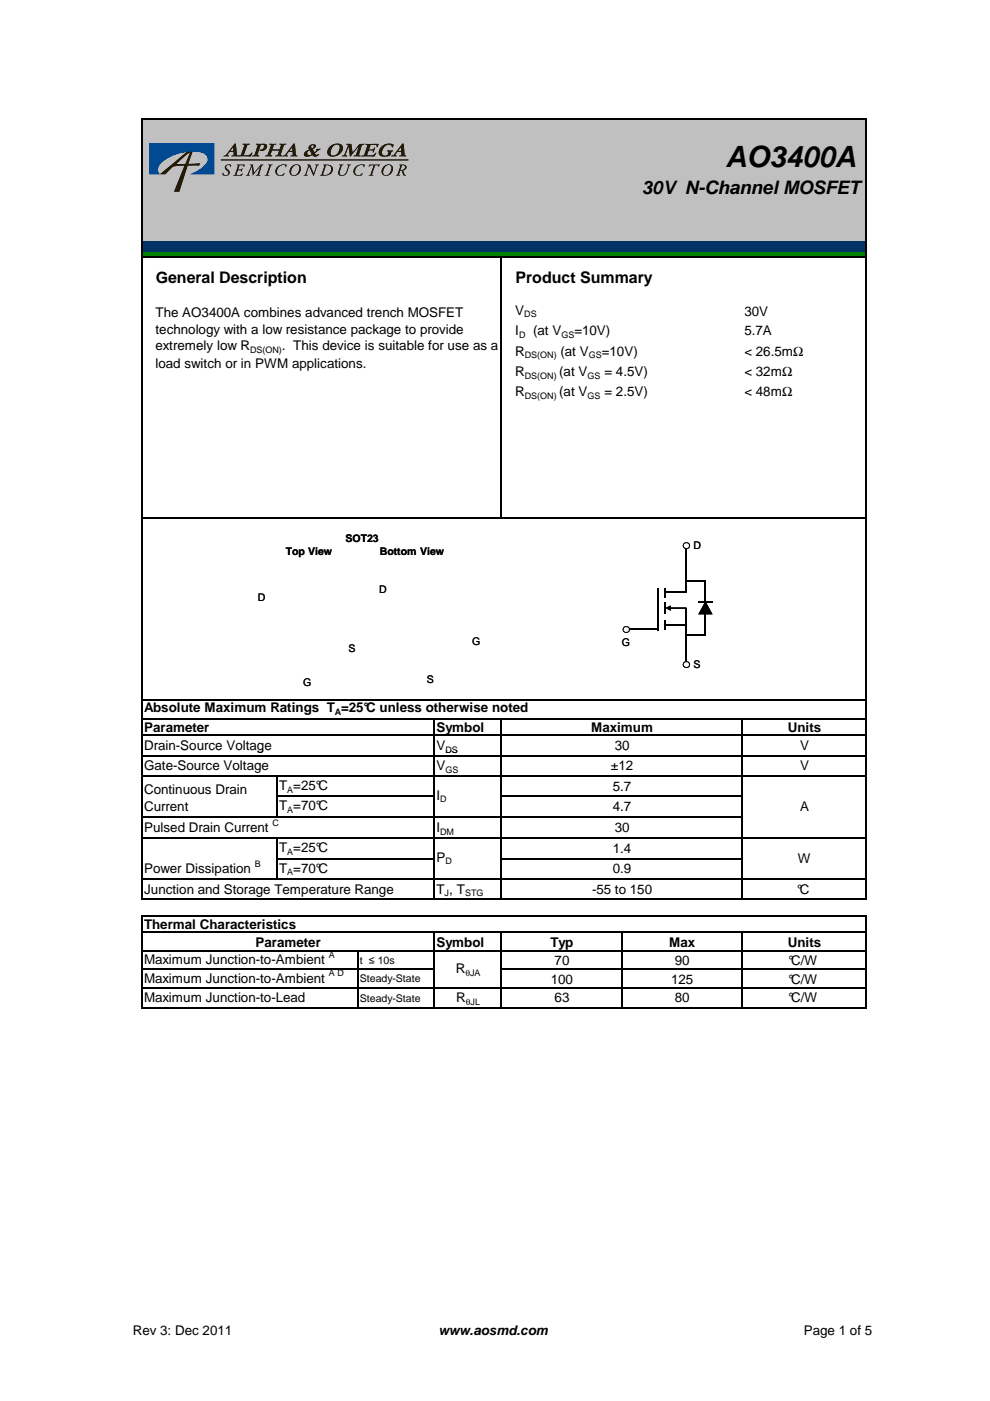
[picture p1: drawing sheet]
<svg xmlns="http://www.w3.org/2000/svg" width="210mm" height="297mm" viewBox="0 0 210 297" stroke-linecap="round" stroke-linejoin="round" font-family="sans-serif">
<path d="M30.1 25.3h153.6v25.8h-153.6z" fill="#c0c0c0"/>
<path d="M30.1 51.1h153.6v2.3h-153.6z" fill="#003365"/>
<path d="M30.1 53.3h153.6v1.3h-153.6z" fill="#008000"/>
<g fill="none" stroke="#000" stroke-width=".25">
<path d="M30 25v135.1M30.1 25.1h153.7M183.6 25.3v134.8M30.1 54.6h153.7M106.3 54.7v55.3M30.1 109.9h153.7M139.5 124.6v9.1M141.1 125.6h4.4M148 127.7h3.1M149.6 130.2v4.5h-4.1M149.6 123.1v4.6M30.1 148.5h153.7"/>
<path d="M30.1 152.4h153.7M30.1 155.9h153.7M92 152.5v7.6M106.3 152.5v7.6M157.3 152.5v7.6"/>
</g>
<path d="M145.5 116.1v9.5M133.4 133.5h6.1M141.1 132.4h4.4M145.5 128.9v11.6M145.5 123.1h4.1" fill="none" stroke="#000" stroke-width=".3"/>
<path d="M141.1 124.6v2.1M141.1 127.7v2.5M141.1 131.4v2.1" fill="none" stroke="#000" stroke-width=".42"/>
<g fill="#000">
<path d="M141.9 128.8h3.6v.3h-3.6zM141.1 128.9l1.1-.5v1.1z"/>
<path d="M149.6 127.5l1.5 2.8h-3.1zM149.5 127.7h.1l-1.3 2.5-.1-.2h2.7l-.1 .2z"/>
</g>
<path d="M149.6 127.7l1.3 2.5h-2.7z" fill="#000"/>
<circle cx="145.5" cy="115.7" r=".66" fill="#fff"/>
<path d="M144.7 115.7a.8 .8 0 0 1 1.6 0 .8 .8 0 0 1-1.6 0zM145 115.7a.53 .53 0 0 0 1 0 .53 .53 0 0 0-1 0z" fill="#000"/>
<circle cx="132.8" cy="133.5" r=".64" fill="#fff"/>
<path d="M132 133.5a.75 .75 0 0 1 1.5 0 .75 .75 0 0 1-1.5 0zM132.2 133.5a.55 .55 0 0 0 1.1 0 .55 .55 0 0 0-1.1 0z" fill="#000"/>
<circle cx="145.5" cy="140.9" r=".66" fill="#fff"/>
<path d="M144.7 140.9a.75 .75 0 0 1 1.5 0 .75 .75 0 0 1-1.5 0zM145 140.9a.53 .53 0 0 0 1 0 .53 .53 0 0 0-1 0z" fill="#000"/>
<g fill="#251a05">
<path d="M51.5 30.5h1.5l-.1 .1-.5 .2-.7 2.1a1.63 1.63 0 0 0 1.8-.5v.1a.59 .59 0 0 1-.5 .7l-2.5-.1 .1-.1 .5-.2 .7-2-.4-.2z"/>
<path d="M54.3 30.5h1.3a.72 .72 0 0 1 1 .3 .72 .72 0 0 1-.4 1 .74 .74 0 0 1-1.1 0l.1-.1a.62 .62 0 0 0 .6-.3 .62 .62 0 0 0-.1-.7l-.4 .1-.7 1.9-.1 .2 .5 .1-.1 .1-1.4 .1 .4-.3 .4-.9 .3-1.2-.3-.2z"/>
<path d="M57.1 30.5h1.5l-.1 .1-.4 .1-.3 1h.9h.6l.3-1-.4-.1 .1-.1h1.4l-.5 .2-.1 .3-.6 1.9 .3 .1v.1l-1.4-.1a.75 .75 0 0 0 .7-.8l.1-.3h-1.5l-.4 1 .4 .1v.1h-1.5l.5-.2 .2-.5 .6-1.7-.4-.1z"/>
<path d="M73.5 30.5h1l.3 1.8 1-1.3a1.21 1.21 0 0 1 1.4-.5l-.5 .4-.6 2 .4 .1-.1 .2-1.4-.1v-.1a.69 .69 0 0 0 .7-.8l.4-1.2-1.8 2.2h-.1l-.3-2.1-.6 1.7 .3 .2v.2h-1.1l.5-.4 .7-1.7 .1-.3-.4-.1z"/>
<path d="M77.5 30.5h2.7l-.1 .7-.2-.1a.52 .52 0 0 0-.3-.4 .52 .52 0 0 0-.5 0h-.5l-.3 1a.81 .81 0 0 0 1.1-.4h.1l-.3 1h-.2l.1-.3a.66 .66 0 0 0-1-.1l-.3 .9a1.61 1.61 0 0 0 2-.4v.1a.86 .86 0 0 1-1.3 .6l-1.9 .1v-.2a.46 .46 0 0 0 .7-.4l.6-1.9h-.4z"/>
<path d="M80.9 31.1a1.99 1.99 0 0 1 2.5-.3l-.2 .4a1 1 0 0 0-1-.6 1 1 0 0 0-.9 .8 .98 .98 0 0 0 .1 1.6 .68 .68 0 0 0 .8-.2 .68 .68 0 0 0 .1-.7l-.2-.1v-.1h1.3l-.3 .2a1.24 1.24 0 0 1-1.6 1.1 1.01 1.01 0 0 1-1.2-.5 1.01 1.01 0 0 1 .3-1.2z"/>
<path d="M47.9 35l.6-.1 .5 .1-.2 .4-.1-.4h-.5a.63 .63 0 0 0 .3 1.1 .81 .81 0 0 1-.2 1.1 .81 .81 0 0 1-1.1-.2l.1-.4a.54 .54 0 0 0 .7 .5 .54 .54 0 0 0 .2-.8l-.1-.2a.67 .67 0 0 1-.2-1.1z"/>
<path d="M50.2 34.9h1.7l-.2 .5a.58 .58 0 0 0-.9-.3l-.3 .8a.7 .7 0 0 0 .9-.2l-.2 .7a.44 .44 0 0 0-.4-.4 .44 .44 0 0 0-.4 .2l-.2 .8a1.17 1.17 0 0 0 1.3-.2l-.1 .1a.88 .88 0 0 1-1 .3h-1l.3-.1 .2-.4 .5-1.5z"/>
<path d="M53 34.9h.7l.1 1.8 1.1-1.3a.7 .7 0 0 1 1-.5l-.4 .3-.5 1.4-.1 .4 .3 .2h-1l.4-.2 .6-1.7-1.6 1.9-.2-1.9-.7 1.6 .3 .3h-.9l.1-.1a3.1 3.1 0 0 0 1.1-1.9z"/>
<path d="M56.9 34.9h.9l-.4 .3-.5 1.5-.1 .4 .3 .1h-1l.4-.2 .5-1.6 .1-.3z"/>
<path d="M58.9 35.3l.6-.3 1-.1 .3 .1-.2 .5a.76 .76 0 0 0-.7-.6 .76 .76 0 0 0-.7 .5l-.3 .4a.86 .86 0 0 0 .2 1.3 .86 .86 0 0 0 1.2-.4 .89 .89 0 0 1-1.4 .5 1.12 1.12 0 0 1 0-1.9z"/>
<path d="M65.1 34.9h.7l.7 1.8 .6-1.6-.3-.2h.8l-.3 .3-.8 2.1-1-2.1-.5 1.8 .2 .2h-.8l.3-.2 .3-.6 .4-1.3z"/>
<path d="M71.9 34.9h.9l-.4 .3-.4 1.7a.87 .87 0 0 0 1 .2 .87 .87 0 0 0 .5-.8l.3-1.2-.2-.2h.8a.77 .77 0 0 0-.6 .9 1.39 1.39 0 0 1-1.7 1.4 .62 .62 0 0 1-.3-.9l.3-1.1z"/>
<path d="M75.5 35.3l.5-.3 1-.1 .4 .1-.3 .5a.76 .76 0 0 0-.6-.6 .76 .76 0 0 0-.8 .5l-.3 .4a.86 .86 0 0 0 .2 1.3 .86 .86 0 0 0 1.3-.4 .89 .89 0 0 1-1.5 .5 1.12 1.12 0 0 1 .1-1.9z"/>
<path d="M78.4 34.8l2.1 .1-.2 .5-.2-.4h-.6l-.6 2 .2 .2h-.9l.4-.2 .6-2-.6 .1-.4 .2z"/>
<path d="M49.7 30.4h.3l.2 2a.4 .4 0 0 0 .3 .6v.2h-1.4l.5-.3-.1-.7h-.8l-.5 .6 .3 .2v.1l-1.1 .1 .6-.4zM49.4 31.2l-.6 .8h.7z"/>
<path d="M62.3 30.4h.2l.2 2a.4 .4 0 0 0 .4 .6l-.1 .2h-1.4l.5-.3-.1-.7h-.8l-.5 .6 .4 .2-.1 .1-1.1 .1 .6-.4zM61.9 31.2l-.6 .8h.7z"/>
<path d="M65.7 30.8l.5-.2a.51 .51 0 0 1 .8 .3 .51 .51 0 0 1-.6 .6l-.1 .1 .4 .7a.44 .44 0 0 0 .3-.7l1-.1-1.2 1a.5 .5 0 0 0 .8 .2 .81 .81 0 0 1-1.4 .2 1.31 1.31 0 0 1-1.8 0 1.26 1.26 0 0 1 1.2-1.2 .58 .58 0 0 1 .1-.9zM65.3 32a.48 .48 0 0 0 0 .8 .48 .48 0 0 0 .8-.2l-.5-.7zM66 30.9a.29 .29 0 0 0 .1 .5 .29 .29 0 0 0 .4-.3 .27 .27 0 0 0-.1-.4 .27 .27 0 0 0-.4 .2z"/>
<path d="M70 31.1l.9-.6a1.18 1.18 0 0 1 1.3 .1 1.18 1.18 0 0 1 .4 1.2 1.91 1.91 0 0 1-3.1 .9 1.58 1.58 0 0 1 .5-1.6zM70.7 30.9a1.63 1.63 0 0 0-.4 2 1.52 1.52 0 0 0 1.6-2.1l-.5-.2z"/>
<path d="M85.3 30.4h.3l.1 2a.4 .4 0 0 0 .4 .6v.2h-1.5l.5-.3v-.7h-.9l-.4 .6 .3 .2v.1l-1.1 .1 .5-.4zM85 31.2l-.6 .8h.7z"/>
<path d="M61.7 35.4a1.21 1.21 0 0 1 2 0 1.42 1.42 0 0 1-.5 1.5 1.42 1.42 0 0 1-1.6 .1 1.24 1.24 0 0 1 .1-1.6zM62.3 35.2l-.4 .5a.85 .85 0 0 0-.2 .9 .85 .85 0 0 0 .6 .6 1.46 1.46 0 0 0 1-2.1l-.4-.1z"/>
<path d="M68.5 34.9h.4a1.17 1.17 0 0 1 1.6 1.3 2.24 2.24 0 0 1-2.5 1h-.2l.4-.2 .5-1.7 .1-.2zM69.1 35l-.6 2a1.2 1.2 0 0 0 1.4-.3 1.2 1.2 0 0 0 .1-1.5z"/>
<path d="M81.2 35.4a1.21 1.21 0 0 1 2.1 0 1.42 1.42 0 0 1-.5 1.5 1.42 1.42 0 0 1-1.7 .1 1.24 1.24 0 0 1 .1-1.6zM81.8 35.2l-.4 .5a.85 .85 0 0 0-.2 .9 .85 .85 0 0 0 .6 .6 1.46 1.46 0 0 0 1.1-2.1l-.5-.1z"/>
<path d="M84.7 34.9a1.15 1.15 0 0 1 1.5 .6l-.2 .4-.5 .3a1.1 1.1 0 0 0 .6 1h-.5l-.5-1-.3 .1-.2 .7 .2 .2h-.8l.3-.2 .5-1.6 .1-.3zM85.3 35l-.4 .9 .2 .2a.55 .55 0 0 0 .7-.4 .55 .55 0 0 0-.4-.7z"/>
<path d="M33.9 36.9h1.2a3.8 3.8 0 0 1 2.3-1.7l1.7-.1-2.2 5.5h1.1l1.8-5.5h2.4l.2-.5-2.5 .2 1-2.8-1.4 .2zM37.4 34.7l2.2-2 .7-.3-1 2.4h-1.5z"/>
</g>
<path d="M46.8 33.9h39.8" fill="none" stroke="#251a05" stroke-width=".21"/>
<path d="M31.7 30.4h13.8v6.5h-5.2a5.4 5.4 0 0 0 3.8-3.1 1.58 1.58 0 0 0-1.4-1.5 10.1 10.1 0 0 0-8.8 2.5 1.46 1.46 0 0 0 0 2.1h-2.2z" fill="#014990"/>
<path d="M106.3 168.9h51v4.3h-51z" fill="#fff"/>
<g fill="none" stroke="#000" stroke-width=".25">
<path d="M139.5 124.6v9.1M141.1 125.6h4.4M148 127.7h3.1M149.6 130.2v4.5h-4.1M149.6 123.1v4.6M30 155.8v35M30.1 155.9h153.7M92 156v34.8M106.3 156v34.8M157.3 156v34.8M183.6 156v34.8M30.1 160.2h153.7"/>
<path d="M30.1 164.5h153.7M30.1 173.2h127.3M30.1 177.7h153.7M58.6 164.7v8.6M58.6 177.8v8.7M58.8 168.9h33.3M106.4 168.9h51M30 194.1v19.7M30.1 186.4h153.7M30.1 190.7h153.7M30.1 194.2h153.7M30.1 197.7h153.7"/>
<path d="M58.8 182h33.3M92 197.8v16M106.3 197.8v16M106.4 182h51M131.8 197.8v16M157.3 197.8v16M183.6 194.3v19.5M30.1 205.5h62M30.1 201.6h153.7M30.1 209.4h153.7M30.1 213.7h153.7M75.9 201.7v12.1"/>
<path d="M106.4 205.5h77.4"/>
</g>
<path d="M145.5 116.1v9.5M133.4 133.5h6.1M141.1 132.4h4.4M145.5 128.9v11.6M145.5 123.1h4.1" fill="none" stroke="#000" stroke-width=".3"/>
<path d="M141.1 124.6v2.1M141.1 127.7v2.5M141.1 131.4v2.1" fill="none" stroke="#000" stroke-width=".42"/>
<g fill="#000">
<path d="M141.9 128.8h3.6v.3h-3.6zM141.1 128.9l1.1-.5v1.1z"/>
<path d="M149.6 127.5l1.5 2.8h-3.1zM149.5 127.7h.1l-1.3 2.5-.1-.2h2.7l-.1 .2z"/>
</g>
<path d="M149.6 127.7l1.3 2.5h-2.7z" fill="#000"/>
<circle cx="145.5" cy="115.7" r=".66" fill="#fff"/>
<path d="M144.7 115.7a.8 .8 0 0 1 1.6 0 .8 .8 0 0 1-1.6 0zM145 115.7a.53 .53 0 0 0 1 0 .53 .53 0 0 0-1 0z" fill="#000"/>
<circle cx="132.8" cy="133.5" r=".64" fill="#fff"/>
<path d="M132 133.5a.75 .75 0 0 1 1.5 0 .75 .75 0 0 1-1.5 0zM132.2 133.5a.55 .55 0 0 0 1.1 0 .55 .55 0 0 0-1.1 0z" fill="#000"/>
<circle cx="145.5" cy="140.9" r=".66" fill="#fff"/>
<path d="M144.7 140.9a.75 .75 0 0 1 1.5 0 .75 .75 0 0 1-1.5 0zM145 140.9a.53 .53 0 0 0 1 0 .53 .53 0 0 0-1 0z" fill="#000"/>
<g fill="#251a05">
<path d="M51.5 30.5h1.5l-.1 .1-.5 .2-.7 2.1a1.63 1.63 0 0 0 1.8-.5v.1a.59 .59 0 0 1-.5 .7l-2.5-.1 .1-.1 .5-.2 .7-2-.4-.2z"/>
<path d="M54.3 30.5h1.3a.72 .72 0 0 1 1 .3 .72 .72 0 0 1-.4 1 .74 .74 0 0 1-1.1 0l.1-.1a.62 .62 0 0 0 .6-.3 .62 .62 0 0 0-.1-.7l-.4 .1-.7 1.9-.1 .2 .5 .1-.1 .1-1.4 .1 .4-.3 .4-.9 .3-1.2-.3-.2z"/>
<path d="M57.1 30.5h1.5l-.1 .1-.4 .1-.3 1h.9h.6l.3-1-.4-.1 .1-.1h1.4l-.5 .2-.1 .3-.6 1.9 .3 .1v.1l-1.4-.1a.75 .75 0 0 0 .7-.8l.1-.3h-1.5l-.4 1 .4 .1v.1h-1.5l.5-.2 .2-.5 .6-1.7-.4-.1z"/>
<path d="M73.5 30.5h1l.3 1.8 1-1.3a1.21 1.21 0 0 1 1.4-.5l-.5 .4-.6 2 .4 .1-.1 .2-1.4-.1v-.1a.69 .69 0 0 0 .7-.8l.4-1.2-1.8 2.2h-.1l-.3-2.1-.6 1.7 .3 .2v.2h-1.1l.5-.4 .7-1.7 .1-.3-.4-.1z"/>
<path d="M77.5 30.5h2.7l-.1 .7-.2-.1a.52 .52 0 0 0-.3-.4 .52 .52 0 0 0-.5 0h-.5l-.3 1a.81 .81 0 0 0 1.1-.4h.1l-.3 1h-.2l.1-.3a.66 .66 0 0 0-1-.1l-.3 .9a1.61 1.61 0 0 0 2-.4v.1a.86 .86 0 0 1-1.3 .6l-1.9 .1v-.2a.46 .46 0 0 0 .7-.4l.6-1.9h-.4z"/>
<path d="M80.9 31.1a1.99 1.99 0 0 1 2.5-.3l-.2 .4a1 1 0 0 0-1-.6 1 1 0 0 0-.9 .8 .98 .98 0 0 0 .1 1.6 .68 .68 0 0 0 .8-.2 .68 .68 0 0 0 .1-.7l-.2-.1v-.1h1.3l-.3 .2a1.24 1.24 0 0 1-1.6 1.1 1.01 1.01 0 0 1-1.2-.5 1.01 1.01 0 0 1 .3-1.2z"/>
<path d="M47.9 35l.6-.1 .5 .1-.2 .4-.1-.4h-.5a.63 .63 0 0 0 .3 1.1 .81 .81 0 0 1-.2 1.1 .81 .81 0 0 1-1.1-.2l.1-.4a.54 .54 0 0 0 .7 .5 .54 .54 0 0 0 .2-.8l-.1-.2a.67 .67 0 0 1-.2-1.1z"/>
<path d="M50.2 34.9h1.7l-.2 .5a.58 .58 0 0 0-.9-.3l-.3 .8a.7 .7 0 0 0 .9-.2l-.2 .7a.44 .44 0 0 0-.4-.4 .44 .44 0 0 0-.4 .2l-.2 .8a1.17 1.17 0 0 0 1.3-.2l-.1 .1a.88 .88 0 0 1-1 .3h-1l.3-.1 .2-.4 .5-1.5z"/>
<path d="M53 34.9h.7l.1 1.8 1.1-1.3a.7 .7 0 0 1 1-.5l-.4 .3-.5 1.4-.1 .4 .3 .2h-1l.4-.2 .6-1.7-1.6 1.9-.2-1.9-.7 1.6 .3 .3h-.9l.1-.1a3.1 3.1 0 0 0 1.1-1.9z"/>
<path d="M56.9 34.9h.9l-.4 .3-.5 1.5-.1 .4 .3 .1h-1l.4-.2 .5-1.6 .1-.3z"/>
<path d="M58.9 35.3l.6-.3 1-.1 .3 .1-.2 .5a.76 .76 0 0 0-.7-.6 .76 .76 0 0 0-.7 .5l-.3 .4a.86 .86 0 0 0 .2 1.3 .86 .86 0 0 0 1.2-.4 .89 .89 0 0 1-1.4 .5 1.12 1.12 0 0 1 0-1.9z"/>
<path d="M65.1 34.9h.7l.7 1.8 .6-1.6-.3-.2h.8l-.3 .3-.8 2.1-1-2.1-.5 1.8 .2 .2h-.8l.3-.2 .3-.6 .4-1.3z"/>
<path d="M71.9 34.9h.9l-.4 .3-.4 1.7a.87 .87 0 0 0 1 .2 .87 .87 0 0 0 .5-.8l.3-1.2-.2-.2h.8a.77 .77 0 0 0-.6 .9 1.39 1.39 0 0 1-1.7 1.4 .62 .62 0 0 1-.3-.9l.3-1.1z"/>
<path d="M75.5 35.3l.5-.3 1-.1 .4 .1-.3 .5a.76 .76 0 0 0-.6-.6 .76 .76 0 0 0-.8 .5l-.3 .4a.86 .86 0 0 0 .2 1.3 .86 .86 0 0 0 1.3-.4 .89 .89 0 0 1-1.5 .5 1.12 1.12 0 0 1 .1-1.9z"/>
<path d="M78.4 34.8l2.1 .1-.2 .5-.2-.4h-.6l-.6 2 .2 .2h-.9l.4-.2 .6-2-.6 .1-.4 .2z"/>
<path d="M49.7 30.4h.3l.2 2a.4 .4 0 0 0 .3 .6v.2h-1.4l.5-.3-.1-.7h-.8l-.5 .6 .3 .2v.1l-1.1 .1 .6-.4zM49.4 31.2l-.6 .8h.7z"/>
<path d="M62.3 30.4h.2l.2 2a.4 .4 0 0 0 .4 .6l-.1 .2h-1.4l.5-.3-.1-.7h-.8l-.5 .6 .4 .2-.1 .1-1.1 .1 .6-.4zM61.9 31.2l-.6 .8h.7z"/>
<path d="M65.7 30.8l.5-.2a.51 .51 0 0 1 .8 .3 .51 .51 0 0 1-.6 .6l-.1 .1 .4 .7a.44 .44 0 0 0 .3-.7l1-.1-1.2 1a.5 .5 0 0 0 .8 .2 .81 .81 0 0 1-1.4 .2 1.31 1.31 0 0 1-1.8 0 1.26 1.26 0 0 1 1.2-1.2 .58 .58 0 0 1 .1-.9zM65.3 32a.48 .48 0 0 0 0 .8 .48 .48 0 0 0 .8-.2l-.5-.7zM66 30.9a.29 .29 0 0 0 .1 .5 .29 .29 0 0 0 .4-.3 .27 .27 0 0 0-.1-.4 .27 .27 0 0 0-.4 .2z"/>
<path d="M70 31.1l.9-.6a1.18 1.18 0 0 1 1.3 .1 1.18 1.18 0 0 1 .4 1.2 1.91 1.91 0 0 1-3.1 .9 1.58 1.58 0 0 1 .5-1.6zM70.7 30.9a1.63 1.63 0 0 0-.4 2 1.52 1.52 0 0 0 1.6-2.1l-.5-.2z"/>
<path d="M85.3 30.4h.3l.1 2a.4 .4 0 0 0 .4 .6v.2h-1.5l.5-.3v-.7h-.9l-.4 .6 .3 .2v.1l-1.1 .1 .5-.4zM85 31.2l-.6 .8h.7z"/>
<path d="M61.7 35.4a1.21 1.21 0 0 1 2 0 1.42 1.42 0 0 1-.5 1.5 1.42 1.42 0 0 1-1.6 .1 1.24 1.24 0 0 1 .1-1.6zM62.3 35.2l-.4 .5a.85 .85 0 0 0-.2 .9 .85 .85 0 0 0 .6 .6 1.46 1.46 0 0 0 1-2.1l-.4-.1z"/>
<path d="M68.5 34.9h.4a1.17 1.17 0 0 1 1.6 1.3 2.24 2.24 0 0 1-2.5 1h-.2l.4-.2 .5-1.7 .1-.2zM69.1 35l-.6 2a1.2 1.2 0 0 0 1.4-.3 1.2 1.2 0 0 0 .1-1.5z"/>
<path d="M81.2 35.4a1.21 1.21 0 0 1 2.1 0 1.42 1.42 0 0 1-.5 1.5 1.42 1.42 0 0 1-1.7 .1 1.24 1.24 0 0 1 .1-1.6zM81.8 35.2l-.4 .5a.85 .85 0 0 0-.2 .9 .85 .85 0 0 0 .6 .6 1.46 1.46 0 0 0 1.1-2.1l-.5-.1z"/>
<path d="M84.7 34.9a1.15 1.15 0 0 1 1.5 .6l-.2 .4-.5 .3a1.1 1.1 0 0 0 .6 1h-.5l-.5-1-.3 .1-.2 .7 .2 .2h-.8l.3-.2 .5-1.6 .1-.3zM85.3 35l-.4 .9 .2 .2a.55 .55 0 0 0 .7-.4 .55 .55 0 0 0-.4-.7z"/>
<path d="M33.9 36.9h1.2a3.8 3.8 0 0 1 2.3-1.7l1.7-.1-2.2 5.5h1.1l1.8-5.5h2.4l.2-.5-2.5 .2 1-2.8-1.4 .2zM37.4 34.7l2.2-2 .7-.3-1 2.4h-1.5z"/>
</g>
<path d="M46.8 33.9h39.8" fill="none" stroke="#251a05" stroke-width=".21"/>
<path d="M31.7 30.4h13.8v6.5h-5.2a5.4 5.4 0 0 0 3.8-3.1 1.58 1.58 0 0 0-1.4-1.5 10.1 10.1 0 0 0-8.8 2.5 1.46 1.46 0 0 0 0 2.1h-2.2z" fill="#014990"/>
<text font-size="6.2" x="153.8" y="35.4">AO3400A</text>
<text font-size="3.9" x="136.1" y="41.2">30V N-Channel MOSFET</text>
<g font-size="3.4">
<text x="33" y="59.9">General Description</text>
<text x="109.3" y="59.9">Product Summary</text>
</g>
<g font-size="2.8">
<text x="33" y="67.2">The AO3400A combines advanced trench MOSFET</text>
<text x="33" y="70.7">technology with a low resistance package to provide</text>
<text x="109.3" y="66.8">V</text>
<text x="109.3" y="71.1">I</text>
<text x="113" y="71.1">(at V</text>
<text x="121.8" y="71.1">=10V)</text>
<text x="157.8" y="67">30V</text>
<text x="157.8" y="71.1">5.7A</text>
<text x="33" y="74.3">extremely low R</text>
<text x="59.8" y="74.3">. This device is suitable for use as a</text>
<text x="109.3" y="75.4">R</text>
<text x="118.8" y="75.4">(at V</text>
<text x="127.6" y="75.4">=10V)</text>
<text x="157.8" y="75.4">&lt; 26.5mΩ</text>
<text x="33" y="78.1">load switch or in PWM applications.</text>
<text x="109.3" y="79.7">R</text>
<text x="118.6" y="79.7">(at V</text>
<text x="128.1" y="79.7">= 4.5V)</text>
<text x="157.8" y="79.7">&lt; 32mΩ</text>
<text x="109.3" y="84">R</text>
<text x="118.6" y="84">(at V</text>
<text x="128.1" y="84">= 2.5V)</text>
<text x="157.8" y="84">&lt; 48mΩ</text>
<text x="30.6" y="151">Absolute Maximum Ratings T =25°C unless otherwise noted</text>
<text x="30.6" y="155.1">Parameter</text>
<text x="92.5" y="155.1">Symbol</text>
<text x="125.3" y="155.1">Maximum</text>
<text x="167" y="155.1">Units</text>
<text x="30.6" y="159">Drain-Source Voltage</text>
<text x="92.5" y="159">V</text>
<text x="130.3" y="159">30</text>
<text x="169.6" y="159">V</text>
<text x="30.6" y="163.3">Gate-Source Voltage</text>
<text x="59.2" y="167.5">T =25°C</text>
<text x="92.5" y="163.3">V</text>
<text x="129.5" y="163.3">±12</text>
<text x="129.9" y="167.6">5.7</text>
<text x="169.6" y="163.3">V</text>
<text x="30.6" y="168.4">Continuous Drain</text>
<text x="30.6" y="172">Current</text>
<text x="59.2" y="171.8">T =70°C</text>
<text x="92.5" y="169.5">I</text>
<text x="129.9" y="172">4.7</text>
<text x="169.6" y="172">A</text>
<text x="30.6" y="176.5">Pulsed Drain Current</text>
<text x="92.5" y="176.5">I</text>
<text x="130.3" y="176.5">30</text>
<text x="30.6" y="185.1">Power Dissipation</text>
<text x="59.2" y="180.7">T =25°C</text>
<text x="59.2" y="185">T =70°C</text>
<text x="92.5" y="182.7">P</text>
<text x="129.9" y="185.1">0.9</text>
<text x="129.9" y="180.8">1.4</text>
<text x="169.2" y="182.9">W</text>
<text x="30.6" y="189.4">Junction and Storage Temperature Range</text>
<text x="92.5" y="189.4">T , T</text>
<text x="125.5" y="189.4">-55 to 150</text>
<text x="169" y="189.4">°C</text>
<text x="30.6" y="196.9">Thermal Characteristics</text>
<text x="54.2" y="200.8">Parameter</text>
<text x="92.5" y="200.8">Symbol</text>
<text x="116.7" y="200.8">Typ</text>
<text x="141.9" y="200.8">Max</text>
<text x="167" y="200.8">Units</text>
<text x="30.6" y="204.5">Maximum Junction-to-Ambient</text>
<text x="30.6" y="208.4">Maximum Junction-to-Ambient</text>
<text x="96.6" y="206.3">R</text>
<text x="116.8" y="208.6">100</text>
<text x="117.6" y="204.7">70</text>
<text x="142.3" y="208.6">125</text>
<text x="143.1" y="204.7">90</text>
<text x="167.2" y="204.7">°C/W</text>
<text x="167.2" y="208.6">°C/W</text>
<text x="30.6" y="212.4">Maximum Junction-to-Lead</text>
<text x="96.7" y="212.5">R</text>
<text x="117.6" y="212.5">63</text>
<text x="143.1" y="212.5">80</text>
<text x="167.2" y="212.5">°C/W</text>
<text x="28.2" y="283">Rev 3: Dec 2011</text>
<text x="93" y="283">www.aosmd.com</text>
<text x="170.4" y="283">Page 1 of 5</text>
</g>
<g font-size="2.2">
<text x="60.6" y="117.6">Top View</text>
<text x="73.3" y="115">SOT23</text>
<text x="80.5" y="117.6">Bottom View</text>
<text x="147.1" y="116.5">D</text>
<text x="80.4" y="125.8">D</text>
<text x="54.7" y="127.4">D</text>
<text x="100.1" y="136.7">G</text>
<text x="131.9" y="136.9">G</text>
<text x="73.9" y="138.2">S</text>
<text x="147.1" y="141.6">S</text>
<text x="64.3" y="145.4">G</text>
<text x="90.5" y="144.8">S</text>
<text x="76.3" y="204.3">t ≤ 10s</text>
<text x="76.3" y="208.2">Steady-State</text>
<text x="76.3" y="212.3">Steady-State</text>
</g>
<g font-size="1.9">
<text x="110.1" y="71.6">D</text>
<text x="111.2" y="67.3">DS</text>
<text x="119" y="71.6">GS</text>
<text x="53" y="74.8">DS(ON)</text>
<text x="111.3" y="75.9">DS(ON)</text>
<text x="124.8" y="75.9">GS</text>
<text x="111.3" y="80.3">DS(ON)</text>
<text x="124.6" y="80.3">GS</text>
<text x="111.3" y="84.6">DS(ON)</text>
<text x="124.6" y="84.6">GS</text>
<text x="71" y="151.6">A</text>
<text x="94.4" y="159.6">DS</text>
<text x="94.4" y="163.9">GS</text>
<text x="60.9" y="168.1">A</text>
<text x="60.9" y="172.4">A</text>
<text x="93.3" y="170.1">D</text>
<text x="57.8" y="175.1">C</text>
<text x="93.3" y="177">DM</text>
<text x="54" y="183.7">B</text>
<text x="60.9" y="185.5">A</text>
<text x="60.9" y="181.2">A</text>
<text x="94.4" y="183.3">D</text>
<text x="94.3" y="190">J</text>
<text x="98.6" y="190">STG</text>
<text x="69.7" y="203.1">A</text>
<text x="69.7" y="207">A D</text>
<text x="98.7" y="206.8">θJA</text>
<text x="98.8" y="213">θJL</text>
</g>
</svg>
